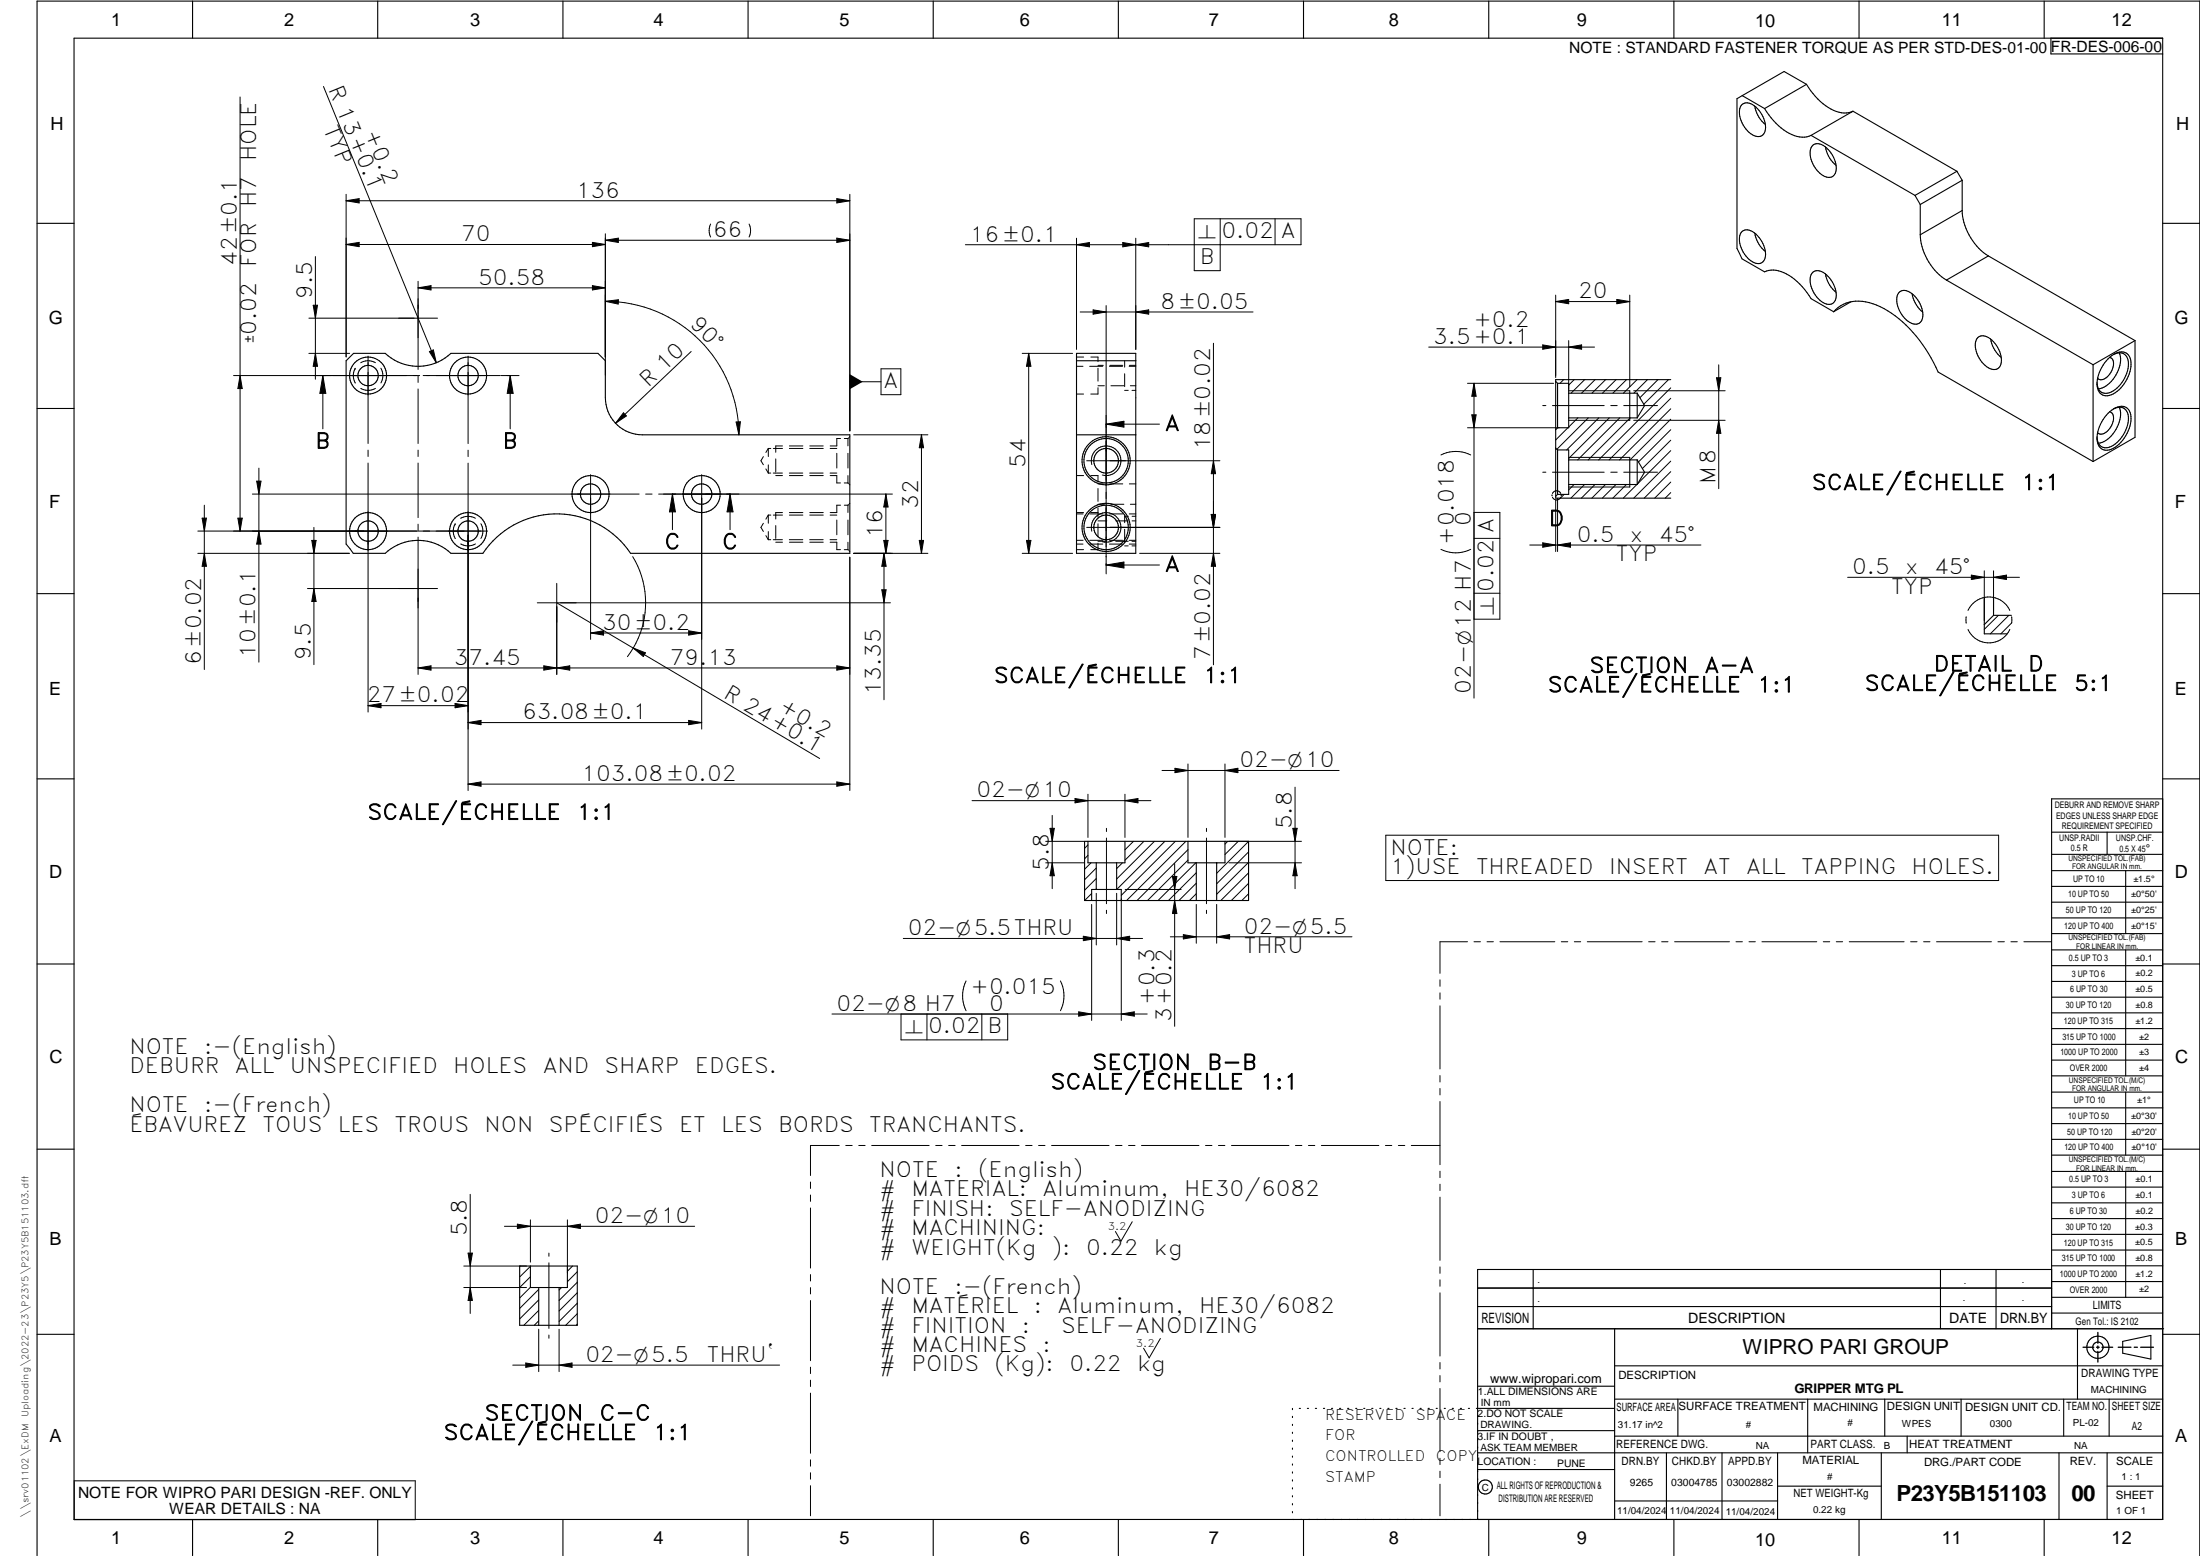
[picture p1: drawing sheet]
<svg xmlns="http://www.w3.org/2000/svg" width="594mm" height="420mm" viewBox="0 0 594 420" stroke-linecap="round" stroke-linejoin="round" font-family="sans-serif">
<g fill="none" stroke="#000" stroke-width=".3">
<path d="M20 10.3h564v400h-564zM52 .3v10M102 .3v10M152 .3v10M202 .3v10M252 .3v10M302 .3v10M352 .3v10M402 .3v10M452 .3v10M502 .3v10M552 .3v10"/>
<path d="M553.8 10.3v4.3h30.2M470.4 28.2a2.74 2.74 0 0 1 3.7 .7 7 7 0 0 1 2.4 6.9 2.28 2.28 0 0 1-3.7 .3 7.1 7.1 0 0 1-2.8-7.2zM470.5 25.8l-1.5 .8v40.5l1.4 2.8 6.1 3.5a6.9 6.9 0 0 1 6.6 1 19 19 0 0 1 5.9 6.2l6.1 3.6M470.5 25.8l6 3.5M473.9 28.7a8.1 8.1 0 0 0 2.8 4.9M476.5 29.3a15.2 15.2 0 0 0 9.5 7.7h1.9l1.1-.4M487.8 22.8a15.2 15.2 0 0 0 9.5 7.7h1.3l1.8-.5M487.8 22.8l-11.3 6.5M487.8 22.8l-6-3.5-11.3 6.5M489 36.6l28.1 16.2M489.5 39.2a3.1 3.1 0 0 1 4.2 1.2 6.7 6.7 0 0 1 1.9 6.4 2.28 2.28 0 0 1-3.7 .3 7.1 7.1 0 0 1-2.9-7.2zM492.9 39.7a8 8 0 0 0 2.9 4.9"/>
<path d="M500.4 30l-11.4 6.6M500.4 30l28 16.2M517.1 52.8l1.4 2.4M518.5 55.2v8.2M528.4 46.2l-11.3 6.6M528.4 46.2l1.5 2.5M529.9 56.9a15.6 15.6 0 0 0 7 12.2M529.9 56.9l-11.4 6.5M529.9 48.7v8.2M529.9 48.7l-11.4 6.5M10 60.3h10M470.4 62.5a2.74 2.74 0 0 1 3.7 .7 7 7 0 0 1 2.4 6.9 2.25 2.25 0 0 1-3.7 .3 7.1 7.1 0 0 1-2.8-7.2z"/>
<path d="M473.9 62.9a8.1 8.1 0 0 0 2.8 5M489.5 73.5a3.1 3.1 0 0 1 4.2 1.2 6.7 6.7 0 0 1 1.9 6.4 2.28 2.28 0 0 1-3.7 .3 7.1 7.1 0 0 1-2.9-7.2zM492.9 74a8 8 0 0 0 2.9 4.9M512.9 78.9a2.74 2.74 0 0 1 3.7 .7 7 7 0 0 1 2.4 6.8 2.25 2.25 0 0 1-3.7 .4 7.1 7.1 0 0 1-2.9-7.3zM516.3 79.3a8.1 8.1 0 0 0 2.9 5M518.5 63.4a15.6 15.6 0 0 0 7.1 12.2M525.6 75.6l39.6 22.9M536.9 69.1l39.6 22.9M536.9 69.1l-11.3 6.5M584 60.3h10M93.5 97.4l2-2h8.5a13 13 0 0 0 17.8 0h39.7l2 2v10a10 10 0 0 0 10 10h56v32h-59.2a24 24 0 0 0-39.9 0h-8.6a13 13 0 0 0-17.8 0h-8.6l-1.9-2.5zM290.7 97.4h16"/>
<path d="M290.7 95.4h16v54h-16zM495.1 84.2a9.3 9.3 0 0 1 10.6-2.2 31.1 31.1 0 0 1 15.8 14.6l1.9 3.9 41.8 24.1M499.8 81.5l-4.7 2.7M534.1 91.1a3.1 3.1 0 0 1 4.2 1.1 6.4 6.4 0 0 1 1.7 6.8 2.6 2.6 0 0 1-4-.4 6.9 6.9 0 0 1-2.3-6.8zM537.5 91.6a8.3 8.3 0 0 0 2.9 4.9M565.2 98.5v26.1M569.2 96.9a4.3 4.3 0 0 1 4.9-1.6 4.3 4.3 0 0 1 1.1 5 8.9 8.9 0 0 1-6.1 6.6 2.69 2.69 0 0 1-2.8-3.1 10.2 10.2 0 0 1 2.9-6.9zM569.7 96.5a2.06 2.06 0 0 1 .8 3.1 3.7 3.7 0 0 1-3.6 2.9l-.5-.4M570.7 95.7a2.56 2.56 0 0 1 2.9-.1 2.56 2.56 0 0 1 1.2 2.7 8.8 8.8 0 0 1-5.6 7.9 2.43 2.43 0 0 1-2.9-2.8M572.3 95.3a7.7 7.7 0 0 1-2.2 7.7l-2 1.6-1.5 .4M576.5 92v26.1l-11.3 6.5M576.5 92l-11.3 6.5"/>
<path d="M10 110.3h10M290.7 117.4h16M420.1 103l.5 .5M420.6 103.5v12M420.6 103.5h3v12h-3M420.6 115.5l-.5 .5M423.6 106.2h18.5M423.6 112.8h18.5M440.1 105.5v8M442.1 106.2v6.6M442.1 106.2l2 3.3-2 3.3M451.2 102.5h-31.1v32h31.1"/>
<path d="M569.2 111.6a4.4 4.4 0 0 1 4.9-1.6 4.3 4.3 0 0 1 1.1 5 8.9 8.9 0 0 1-6.1 6.6 2.69 2.69 0 0 1-2.8-3.1 10.2 10.2 0 0 1 2.9-6.9zM569.7 111.2a1.87 1.87 0 0 1 .9 2.6 3.8 3.8 0 0 1-3.7 3.4l-.5-.4M570.7 110.4a2.55 2.55 0 0 1 2.9-.1 2.55 2.55 0 0 1 1.2 2.7 8.8 8.8 0 0 1-5.6 7.9 2.46 2.46 0 0 1-2.9-2.8M572.3 110a7.7 7.7 0 0 1-2.2 7.7l-2 1.6-1.5 .4M584 110.3h10M420.1 121l.5 .5M420.6 133.5l-.5 .5M420.6 121.5v12M420.6 121.5h3v12h-3M423.6 124.2h18.5M423.6 130.8h18.5M440.1 123.5v8"/>
<path d="M442.1 124.2v6.6M442.1 124.2l2 3.3-2 3.3M10 160.3h10M535.8 161.3v9.9h6.2M538.3 166.2l-2.5 2.5M538.3 161.3v4.9M538.3 166.2h4.9M584 160.3h10M10 210.3h10M584 215.7h-30v143.1M584 210.3h10M292.9 227.2h44.3v16h-44.3z"/>
<path d="M296 233v7.2M301.5 233v7.2M303.8 227.2v5.8h-10v-5.8M323 233v10.2M328.5 233v10.2M330.8 227.2v5.8h-10v-5.8M554 230.7h30M554 224.7h30M554 235.1h30M554 239.4h30M569 224.7v6M574 235.1v17"/>
<path d="M302.8 243.2v-3h-8v3M554 243.6h30M554 247.9h30M554 252.1h30M554 256.5h30M574 256.5v34M10 260.3h10M554 260.8h30M554 265h30M554 269.3h30M554 273.5h30M554 277.7h30"/>
<path d="M584 260.3h10M554 282h30M554 286.3h30M554 290.5h30M554 294.9h30M554 299.1h30M574 294.9v17M10 310.3h10M554 303.4h30M554 307.7h30M554 311.9h30M554 316.3h30"/>
<path d="M574 316.3v34M584 310.3h10M554 320.5h30M554 324.8h30M554 329.1h30M554 333.3h30M554 337.5h30M140.3 341.9h15.6v16h-15.6zM145.5 347.7v10.2M151 347.7v10.2M153.2 341.9v5.8h-10v-5.8M399 358.8h185.3"/>
<path d="M399 352.8h155M399 347.8h155M414 342.8v16M436 358.8v51.5M524 342.8v16M539 342.8v16M554 342.8h-155v67.5M554 341.8h30M554 346.1h30M554 350.3h30M554 354.6h30M561 358.8v19"/>
<path d="M10 360.3h10M399 374.3h37M436 368.8h148M436 377.8h148M453.1 377.8v10M488.1 377.8v14.5M508.9 377.8v10M529.6 377.8v10M557.3 377.8v10M569.5 377.8v10M573.2 362.2l7.6-1.6v6.4l-7.6-1.6zM584 360.3h10"/>
<path d="M349 380.3v.3M349 382.4v.4M349 384.6v.3M349 386.7v.4M349 388.9v.3M349 391v.4M349 393.2v.3M349 395.3v.3M349 397.4v.4M349 399.6v.3M350.9 380.3h.3M353 380.3h.3"/>
<path d="M355.2 380.3h.3M357.4 380.3h.3M359.6 380.3h.3M361.7 380.3h.3M363.9 380.3h.3M366.1 380.3h.3M368.3 380.3h.3M370.4 380.3h.3M372.6 380.3h.3M374.8 380.3h.3M376.9 380.3h.4M379.1 380.3h.3"/>
<path d="M381.3 380.3h.3M383.4 380.3h.4M385.6 380.3h.4M387.8 380.3h.3M390 380.3h.3M392.1 380.3h.4M394.3 380.3h.4M396.5 380.3h.3M399 396.8h37M399 392.3h185M399 386.3h37M436 387.8h148"/>
<path d="M436 380.3h-37.3M450 392.3v18M465 392.3v18M480 392.3v18M508 392.3v18M515 387.8v4.5M556 392.3v18M569 392.3v18M52 410.3v9.8M102 410.3v9.8M152 410.3v9.8M202 410.3v9.8"/>
<path d="M252 410.3v9.8M302 410.3v9.8M349 401.7v.4M349 403.9v.3M349 406v.4M349 408.2v.3M352 410.3v9.8M402 410.3v9.8M436 405.3h44M452 410.3v9.8M480 401.3h28M502 410.3v9.8"/>
<path d="M552 410.3v9.8M569 401.3h15M10 420.1v-419.8h584v419.8"/>
<circle cx="99.4" cy="101.4" r="5"/>
<circle cx="99.4" cy="101.4" r="2.75"/>
<circle cx="126.4" cy="101.4" r="5"/>
<circle cx="126.4" cy="101.4" r="2.75"/>
<circle cx="159.5" cy="133.4" r="5"/>
<circle cx="159.5" cy="133.4" r="2.74"/>
<circle cx="189.5" cy="133.4" r="5"/>
<circle cx="189.5" cy="133.4" r="2.75"/>
<circle cx="298.7" cy="124.4" r="6.5"/>
<circle cx="298.7" cy="124.4" r="6"/>
<circle cx="298.7" cy="124.4" r="3.3"/>
<circle cx="99.4" cy="143.4" r="5"/>
<circle cx="99.4" cy="143.4" r="2.75"/>
<circle cx="126.4" cy="143.4" r="5"/>
<circle cx="126.4" cy="143.4" r="2.75"/>
<circle cx="298.7" cy="142.4" r="6.5"/>
<circle cx="298.7" cy="142.4" r="3.3"/>
<circle cx="298.7" cy="142.4" r="6"/>
<circle cx="566.5" cy="363.8" r="1.4"/>
<circle cx="566.5" cy="363.8" r="3"/>
<circle cx="401.1" cy="401.5" r="1.91"/>
</g>
<g fill="none" stroke="#000" stroke-width=".27">
<path d="M64.8 26.2v117.2M87.3 23.3l30.5 74.6M93.5 54.2l3.5-.6v1.2zM93.5 52.5v43.9M93.5 54.2h136M226 53.6l3.5 .6-3.5 .6zM229.5 52.5v63.9M329.5 59.1v14h-7v-14h28.8v7h-90.6M344.3 59.1v7M85.2 69.3v33.1M93.5 66h70M93.5 66l3.5-.6v1.2z"/>
<path d="M112.9 77.7h50.6M112.9 76v23.8M112.9 77.7l3.5-.6v1.2zM160 65.4l3.5 .6-3.5 .6zM160 77.1l3.5 .6-3.5 .6zM163.5 63.1v38.3M163.5 64.9h66M163.5 64.9l3.5-.6v1.2zM191.9 60.5l-.4 1.8 .4 1.7M202.3 60.5l.4 1.8-.4 1.7M226 64.3l3.5 .6-3.5 .6zM290.7 64.3v30.1"/>
<path d="M290.7 66.1l3.5-.6v1.2zM303.2 65.5l3.5 .6-3.5 .6zM306.7 64.3v30.1M306.7 66.1l3.5-.6v1.2zM420.1 79.7v22.3M440.1 79.7v24.8M83.4 95.4h11M83.4 85.9h34.7M84.6 82.4h1.1l-.5 3.5zM85.2 95.4l.5 3.5h-1.1zM95.9 99.5a4 4 0 0 0 0 3.9M95.9 99.5h.1"/>
<path d="M99.4 96.2v23.6M101.4 97.9a3.9 3.9 0 0 0-4 .1M102.8 99.4a3.9 3.9 0 0 1 .1 4M115.9 94.9l1.1-.4 .8 3.4zM126.4 96.2v23.6M163.5 81.4l3.5-.5-.1 1.2zM163.5 81.4a36.1 36.1 0 0 1 36 36M186.6 94.9l-20.4 19.4M237.9 99.6h5.4v7h-5.4zM276 95.4h13.6M277.8 95.4v54M277.8 95.4l.6 3.5h-1.2z"/>
<path d="M290.7 96.4h1.9M290.7 98.9h1.8M291.7 84.2h46.7M294.3 98.9h3.5M294.6 96.4h1.9v1.3M295.2 83.7l3.5 .5-3.5 .6zM296.5 99.4v3.5M296.5 98.7h1.4M298.7 82.5v72.5M299.6 98.9h3.5M299.7 98.7h3.5M303.7 97.4v1.7"/>
<path d="M304.9 98.9h1.8M305 98.7h1.7M306.7 84.2l3.5-.5v1.1zM327.7 92.7v86.8M385.8 93.7h44.8M416.6 93.1l3.5 .6-3.5 .6zM420.1 81.4h20M420.1 81.4l3.5-.5v1.1zM423.6 92v13.1M423.6 93.7l3.5-.6v1.2zM436.6 80.9l3.5 .5-3.5 .6zM464.1 98.5v33.5"/>
<path d="M63.1 101.4h50.2M64.8 101.4l.6 3.5h-1.2zM87.2 101.4l.8 4.8h-1.6zM87.2 101.4v14.4M97.4 104.9a3.9 3.9 0 0 0 4 0M112.9 101.5v1.8M112.9 105v14.8M114.3 101.4h20.8M135.4 101.4h4.8M137.8 101.4l.8 4.8h-1.6zM137.8 101.4v14.4M168.4 111.5l.8 .8-3 2z"/>
<path d="M198.8 113.9h1.1l-.4 3.5zM227 118.4h-1v2M228 118.4h1M229 118.4v2M229.1 118.2l-.1 .2M229.5 117.9l-.2 .2M229.5 103.1h8.4M230.5 117.4h20.1M248.8 117.4l.6 3.5h-1.2zM248.8 117.4v32M290.7 106.4h1.9M296.5 104.7v1.7h-2"/>
<path d="M296.5 104.2h1.7M298.7 114.5h14.4M298.7 114.5l4.8-.8v1.6zM300 104.2h3.5M303.7 100.9v3.5M303.7 105.4h1M305.2 104.2h1.5M305.7 105.4h1M396.3 103.5h23.2M396.3 115.5h24.7M397.4 112h1.2l-.6 3.5zM398 103.5l.6 3.5h-1.2z"/>
<path d="M398 103.5v85M416.6 109.5h.8M419.2 109.5h14M422.2 102.5l-.9 1M423.4 115.5l-3.3 3.3M423.6 105.5h16.5M423.6 113.5h16.5M425.1 102.5l-1.5 1.5M426.1 112.8l-2.5 2.5M427.9 102.5l-3.7 3.7M428.9 112.8l-8.5 8.5M430.7 102.5l-3.6 3.7"/>
<path d="M431.7 112.8l-8.6 8.7M433.6 102.5l-3.7 3.7M434.6 112.8l-11 11M435 109.5h1.7M436.4 102.5l-3.7 3.7M437.4 112.8l-11.4 11.4M438.5 109.5h9.1M439.2 102.5l-3.7 3.7M440.2 112.8l-11.3 11.4M441.1 105.5h24.8M441.1 113.5h24.8M442.1 102.5l-3.7 3.7"/>
<path d="M444.9 102.5l-3.7 3.7M447.7 102.5l-4.9 4.9M450.5 102.5l-6.6 6.7M451.2 107.5l-16.7 16.7M451.2 110.4l-13.9 13.8M451.2 113.2l-11 11M451.2 116l-8.8 8.8M451.2 118.9l-7.7 7.6M451.2 104.7l-19.5 19.5M463.5 102h1.2l-.6 3.5zM464.1 113.5l.6 3.5h-1.2zM54.6 139.9h1.1l-.5 3.5z"/>
<path d="M55.2 136.4v44.4M64.2 139.9h1.2l-.6 3.5zM69.3 129.9h1.2l-.6 3.5zM69.9 126.4v52.4M99.4 121.5v1.8M99.4 125v67.3M112.9 121.5v1.8M112.9 125v14.8M126.4 121.6v1.7M126.4 125.1v88.4M128.4 140a4 4 0 0 0-4 0M159.5 128.2v44.5"/>
<path d="M172.6 133.4h-104.5M174.3 133.4h1.8M177.9 133.4h63.1M181.6 133.4l.8 4.8h-1.6zM181.6 133.4v9.6M189.5 128.2v68.7M197.1 133.4v9.6M197.1 133.4l.8 4.8h-1.6zM206.1 123.3l-.6 1.1 .6 1.1M206.8 126.6l.7 1.1M207.5 139.1h.6M207.5 121.1h.6"/>
<path d="M207.5 139.1l-.7 1.1M207.5 127.7h.6M207.5 121.1l-.7 1.1M207.5 121.1v2.2M207.5 125.5v2.2M207.5 139.1v2.2M208.8 127.7h2.5M208.8 139.1h2.5M208.8 121.1h2.5M209.5 128.4h1.8M209.5 123.9v3.5M211.3 138.4h-1.8v1.7"/>
<path d="M211.3 120.4h-1.8v1.7M213.1 127.7h3.7M213.2 139.1h3.6M213.2 121.1h3.6M213.2 138.4h3.6M213.2 128.4h3.6M213.2 120.4h3.6M218.6 127.7h3.7M218.7 139.1h3.6M218.7 121.1h3.6M218.7 138.4h3.6M218.7 128.4h3.6"/>
<path d="M218.7 120.4h3.6M224.1 127.7h1.9M224.2 139.1h1.8M224.2 121.1h1.8M224.2 128.4h1.8v2h1M224.2 120.4h1.8M226 122.4v4M227 136.4h-1v2h-1.8M228 130.4h1M228 136.4h1M229 130.4l.1 .2M229 122.4v4"/>
<path d="M229 128.4v2M229 136.4v2M229.1 136.2l-.1 .2M229.3 130.7l.2 .2M229.5 135.9l-.2 .2M239.2 133.4l.6 3.5h-1.2zM239.2 133.4v16M290.7 138.8h1.8M290.7 138.4h1.9M290.7 128.4h1.9M293.4 124.4h36M294.3 138.8h3.5"/>
<path d="M294.5 138.4h2M294.6 128.4h1.9v1.7M294.8 125.5a4 4 0 0 1 3.5-5.1 4 4 0 0 1 4.4 4.3 4 4 0 0 1-5 3.6M296.5 131.9v3.5M296.5 137.2v2.5M296.5 136.2h1.7M296.5 130.7h1.4M299.6 138.8h3.5M299.7 130.7h3.5M300 136.2h3.5M304.7 139.4h-1v1.7M304.9 138.8h1.8"/>
<path d="M305 130.7h1.7M305.2 136.2h1.5M305.7 139.4h1M327.1 138.9h1.1l-.5 3.5zM327.7 124.4l.5 3.5h-1.1zM389.1 122.9a9 9 0 0 1 8 0M398 138.4h7v28.8h-7M416.6 127.5h.8M419.1 133.6v.3M419.2 127.5h14M420.1 135.1v13.8M420.6 134.6v14.3"/>
<path d="M421.4 133.2a1.23 1.23 0 0 0-1.1-.7 1.23 1.23 0 0 0-1.1 .7M421.5 134.3a1.23 1.23 0 0 1-1.2 .7 1.23 1.23 0 0 1-1.1-.7M421.5 133.6l.1 .3M422.4 133.5l-1 1M423.6 123.5h16.5M423.6 131.5h16.5M425 130.8l-1.4 1.5M427.9 130.8l-3.7 3.7M430.7 130.8l-3.7 3.7M433.5 130.8l-3.7 3.7M435 127.5h1.7M436.4 130.8l-3.7 3.7"/>
<path d="M438.5 127.5h9.1M439.2 130.8l-3.7 3.7M442 130.8l-3.7 3.7M451.2 121.7l-9 8.9M451.2 124.5l-10 10M451.2 127.4l-7.2 7.1M451.2 130.2l-4.4 4.3M451.2 133l-1.5 1.5M53.4 149.4h40.9M55.2 149.4l.5 3.5h-1.1zM69.9 143.4l.6 3.5h-1.2zM84.2 145.9h1.2l-.6 3.5z"/>
<path d="M84.8 158.9l.6 3.5h-1.2zM84.8 142.4v37.1M112.9 141.5v1.8M112.9 145v37.1M118.1 158.9h-35.1M122.9 141.5a4 4 0 0 0 0 3.9M122.9 141.5h.1M124.4 146.9a4 4 0 0 0 4 0M129.9 141.4a3.9 3.9 0 0 1 0 4M131.6 143.4h-78.2M150.3 157.5v24.6M170.9 150.3a24 24 0 0 1-1.5 27"/>
<path d="M206.1 141.3l-.6 1.1 .6 1.1M206.8 144.6l.7 1.1M207.5 145.7h.6M207.5 143.5v2.2M208.8 145.7h2.5M209.5 146.4h1.8M209.5 141.9v3.5M213.1 145.7h3.7M213.2 146.4h3.6M218.6 145.7h3.7M218.7 146.4h3.6M224.1 145.7h1.9"/>
<path d="M224.2 146.4h1.8v2h1M226 140.4v4M228 148.4h1M229 148.4l.1 .2M229 140.4v4M229 146.4v2M229.3 148.7l.2 .2M229.5 150.5v63M238.1 159.3h1.2l-.6 3.5zM238.6 145.9h1.2l-.6 3.5zM238.7 149.4l.6 3.5h-1.2zM238.7 149.4v39.6"/>
<path d="M248.2 145.9h1.2l-.6 3.5zM250.6 149.4h-20.1M276 149.4h13.6M277.2 145.9h1.2l-.6 3.5zM290.7 146.9h1.8M290.7 148.4h1.9M290.7 145.9h1.8M293.4 142.4h36M294.3 146.9h3.5M294.3 145.9h3.5M294.8 143.4a4 4 0 0 1 3.5-5 4 4 0 0 1 4.4 4.4 4 4 0 0 1-5 3.5M296.5 146.7v1.7h-2"/>
<path d="M296.5 141.4v3.5M296.5 146.2h2.4M296.5 140.7h2.4M298.7 152.6l4.8-.8v1.6zM298.7 152.6h14.4M299.6 146.9h3.5M299.6 145.9h3.5M303.7 142.9v3.5M303.7 147.4h1M304.7 146.2h-3.4M304.7 140.7h-3.4M304.9 146.9h1.8"/>
<path d="M304.9 145.9h1.8M305.7 146.2h1M305.7 147.4h1M305.7 140.7h1M307.7 149.4h21.7M327.7 149.4l.5 3.5h-1.1zM389.1 148.3a9 9 0 0 0 8 0M398 145.4h7M413.1 147.2h46.2M416.6 146.6l3.5 .6-3.5 .6zM420.6 147.2l3.5-.6v1.2zM498.9 155.9h46.4"/>
<path d="M532.3 155.3l3.5 .6-3.5 .6zM535.8 154.1v13.5M538.3 154.1v11M538.3 155.9l3.5-.6v1.2zM145.1 162.8h95.3M146.8 179.8l3.5 .6-3.5 .6zM150.3 162.8l71 42M159.5 170.9l3.5-.6v1.2zM159.5 170.9h30M171 175l3.3 1.3-.6 1zM186 170.3l3.5 .6-3.5 .6zM226 179.8l3.5 .6-3.5 .6z"/>
<path d="M398 160.2h7M530.9 166.5v1.8M539.6 166.2l-3.8 3.7M542.5 166.2l-5 5M542.7 164.8a6.2 6.2 0 0 0-5.6-3.6 6.2 6.2 0 0 0-5.7 3.6M542.7 169.9a6.2 6.2 0 0 1-5.6 3.7 6.2 6.2 0 0 1-5.7-3.6M543.2 166.5v1.7l-2.9 3M99.4 190.5l3.5-.6v1.2zM99.4 190.5h27M112.9 180.4l3.5-.6v1.2zM112.9 180.4h116.6M122.9 189.9l3.5 .6-3.5 .6z"/>
<path d="M126.4 195.1l3.5-.6v1.2zM126.4 195.1h63.1M150.3 180.4l3.6-.6v1.2zM186 194.5l3.5 .6-3.5 .6zM126.4 211.7l3.5-.6v1.2zM126.4 211.7h103.1M226 211.1l3.5 .6-3.5 .6zM262.5 216.2h48.3M290.3 215.6l3.5 .6-3.5 .6zM293.8 214.5v11.6M303.8 216.2l3.5-.6v1.2zM303.8 214.5v11.6"/>
<path d="M313.8 208h47.8M317.3 207.5l3.5 .5-3.5 .6zM320.8 206.3v19.8M330.8 208l3.5-.5v1.1zM330.8 206.3v19.8M349.7 212.6v27.4M282.4 233h10.3M282.4 227.2h10.3M283.5 223.7h1.2l-.6 3.5zM284.1 220.2v19.8M284.1 233l.6 3.5h-1.2zM293.8 231l-.9 .9"/>
<path d="M293.8 228.2l-.9 .9M294.6 233l-1.7 1.7M296 234.4l-3.1 3.2M296 237.2l-3.1 3.2M298.8 223.7v.8M298.8 226.3v17.7M303.1 233l-1.6 1.5M306.1 227.2l-2.3 2.3M308.9 227.2l-5.1 5.1M311.7 227.2l-10.2 10.2M314.6 227.2l-13 13M316.6 236.7h1.2l-.6 3.5z"/>
<path d="M317.2 233.2v43.9M317.4 227.2l-14.6 14.6M320.2 227.2l-16 16M320.8 232.3l-10.9 10.9M320.8 229.4l-13.8 13.8M322.9 233l-10.2 10.2M323 238.5l-4.6 4.7M323 235.7l-7.5 7.5M325.8 223.7v.8M325.8 226.3v17.7M328.6 233h.1M331.5 227.2l-.7 .7"/>
<path d="M331.8 233h19.6M331.8 227.2h19.6M334.4 227.2l-3.6 3.5M337.2 232.9l-8.7 8.6M337.2 227.2l-8.7 8.6M337.2 230l-8.7 8.7M337.2 238.5l-4.7 4.7M337.2 235.7l-7.5 7.5M349.1 223.7h1.2l-.6 3.5zM349.7 233l.6 3.5h-1.2zM374.2 225.5h165.5v12.3h-165.5zM243.9 253.4h64.6"/>
<path d="M292.5 252.8l3.5 .6-3.5 .6zM294.8 241.3l-1.9 1.9M294.8 244.2v31.3M296 241.2v14M296 240l-.1 .2M298.8 245.8v.9M301.5 241.2v14M301.5 253.4l3.5-.6v1.2zM302.8 242.7v32.8M303.8 240.2h15.2M303.8 243.2h15.2M316 253h49.1"/>
<path d="M317.2 243.2l.6 3.5h-1.2zM319.5 252.4l3.5 .6-3.5 .5zM323 241.3l-1.8 1.9M323 244.2v10.5M325.8 245.8v.9M328.5 244.2v10.5M328.5 253l3.5-.6v1.1zM337.2 241.3l-1.9 1.9M396.3 254.3h-7.5v8.5M398 254.3h1.8M401.5 254.3h1.8M405 254.3h14.9"/>
<path d="M421.6 254.3h1.7M425.1 254.3h1.7M428.6 254.3h14.8M445.2 254.3h1.7M448.7 254.3h1.7M452.2 254.3h14.8M468.8 254.3h1.7M472.3 254.3h1.7M475.8 254.3h14.8M492.4 254.3h1.7M495.9 254.3h1.7M499.4 254.3h14.8"/>
<path d="M515.9 254.3h1.8M519.4 254.3h1.8M522.9 254.3h14.9M539.5 254.3h1.7M543 254.3h1.7M546.5 254.3h7.4M224.7 273.8h85.1M243.3 273.8v7h28.8v-7M250.3 273.8v7M260.9 264.9a9.1 9.1 0 0 0 0 8M265.1 273.8v7M286.4 264.9a9 9 0 0 1 0 8"/>
<path d="M291.3 273.2l3.5 .6-3.5 .6zM302.8 273.8l3.5-.6v1.2zM388.8 264.6v1.7M388.8 268.1v1.7M388.8 271.6v17M388.8 290.4v1.8M388.8 293.9v1.8M388.8 297.4v17.1M218.9 319.2v1.7M226.6 309.3h-7.7v8.1M228.4 309.3h1.7M231.9 309.3h1.7"/>
<path d="M235.4 309.3h15.5M252.7 309.3h1.7M256.2 309.3h1.7M259.7 309.3h15.5M277 309.3h1.7M280.5 309.3h1.7M284 309.3h15.5M301.2 309.3h1.8M304.8 309.3h1.7M308.2 309.3h15.6M325.5 309.3h1.8M329 309.3h1.8"/>
<path d="M332.5 309.3h15.6M349.8 309.3h1.8M353.3 309.3h1.7M356.8 309.3h15.5M374.1 309.3h1.7M377.6 309.3h1.7M381.1 309.3h7.7M388.8 316.3v1.7M388.8 319.8v1.7M126.4 338.4h1.2l-.6 3.5zM127 322.5v32.2M136.2 331.1h51.4"/>
<path d="M139.7 330.6l3.5 .5-3.5 .6zM143.2 329.4v11.4M148.2 338.4v.8M153.2 331.1l3.5-.5v1.1zM153.2 329.4v14.3M218.9 322.7v1.7M218.9 326.2v16.2M305.7 329.9l-3 5.3-1.5-2.7M388.8 323.3v17M125.2 347.7h17M125.2 341.9h17M127 347.7l.6 3.5h-1.2z"/>
<path d="M140.5 341.9l-.2 .1M143.2 344.8l-2.9 2.9M143.2 347.6l-2.9 2.9M143.2 341.9l-2.9 2.9M145.5 358.9v11.5M145.5 353.8l-4 4.1M145.5 351l-5.2 5.2M145.5 348.2l-5.2 5.1M145.5 356.7l-1.2 1.2M148.2 341v17.7M151 358.9v11.5M151.6 347.7l-.6 .6"/>
<path d="M154.6 341.9l-1.4 1.4M155.9 343.4l-2.7 2.7M155.9 346.2l-4.9 5M155.9 349.1l-4.9 4.9M155.9 351.9l-4.9 4.9M155.9 354.7l-3.1 3.2M155.9 357.6l-.3 .3M218.9 344.2v1.7M218.9 347.7v1.7M218.9 351.2v16.2M388.8 342.1v1.7M388.8 345.6v1.7"/>
<path d="M388.8 349.1v17.1M138.5 368.6h72M142 368l3.5 .6-3.5 .6zM148.2 360.5v.9M151 368.6l3.5-.6v1.2zM218.9 369.2v1.7M218.9 372.7v1.7M218.9 376.2v16.2M313.3 361.4l-3 5.3-1.5-2.7M388.8 367.9v1.8M388.8 371.4v1.7M388.8 374.9v17.1"/>
<path d="M20 399.9h92.1v10.5h-92.1zM218.9 394.2v1.7M218.9 397.7v1.7M388.8 393.8v1.7M388.8 397.3v1.7M218.9 401.2v8.1M388.8 400.8v8.5"/>
</g>
<path d="M566.5 359.8v2.9M562.5 363.8h2.9M566.1 363.8h.8M566.5 363.5v.7M566.5 364.9v2.9M567.6 363.8h2.9M572 363.8h3.4M576.3 363.8h.9M578.1 363.8h3.4" fill="none" stroke="#000" stroke-width=".36"/>
<g fill="#000">
<path d="M93.5 54.2l3.5-.6v1.2zM226 53.6l3.5 .6-3.5 .6zM93.5 66l3.5-.6v1.2zM112.9 77.7l3.5-.6v1.2zM160 65.4l3.5 .6-3.5 .6zM160 77.1l3.5 .6-3.5 .6zM163.5 64.9l3.5-.6v1.2zM226 64.3l3.5 .6-3.5 .6zM290.7 66.1l3.5-.6v1.2zM303.2 65.5l3.5 .6-3.5 .6zM306.7 66.1l3.5-.6v1.2zM84.6 82.4h1.1l-.5 3.5z"/>
<path d="M85.2 95.4l.5 3.5h-1.1zM115.9 94.9l1.1-.4 .8 3.4zM163.5 81.4l3.5-.5-.1 1.2zM277.8 95.4l.6 3.5h-1.2zM295.2 83.7l3.5 .5-3.5 .6zM306.7 84.2l3.5-.5v1.1zM416.6 93.1l3.5 .6-3.5 .6zM420.1 81.4l3.5-.5v1.1zM423.6 93.7l3.5-.6v1.2zM436.6 80.9l3.5 .5-3.5 .6zM64.8 101.4l.6 3.5h-1.2zM87.2 101.4l.8 4.8h-1.6z"/>
<path d="M137.8 101.4l.8 4.8h-1.6zM168.4 111.5l.8 .8-3 2zM198.8 113.9h1.1l-.4 3.5zM229.5 101l3.5 2.1-3.5 2zM298.7 114.5l4.8-.8v1.6zM398 103.5l.6 3.5h-1.2zM397.4 112h1.2l-.6 3.5zM463.5 102h1.2l-.6 3.5zM464.1 113.5l.6 3.5h-1.2zM54.6 139.9h1.1l-.5 3.5zM64.2 139.9h1.2l-.6 3.5zM69.3 129.9h1.2l-.6 3.5z"/>
<path d="M181.6 133.4l.8 4.8h-1.6zM197.1 133.4l.8 4.8h-1.6zM239.2 133.4l.6 3.5h-1.2zM248.8 117.4l.6 3.5h-1.2zM327.1 138.9h1.1l-.5 3.5zM327.7 124.4l.5 3.5h-1.1zM55.2 149.4l.5 3.5h-1.1zM69.9 143.4l.6 3.5h-1.2zM84.2 145.9h1.2l-.6 3.5zM238.7 149.4l.6 3.5h-1.2zM238.1 159.3h1.2l-.6 3.5zM238.6 145.9h1.2l-.6 3.5z"/>
<path d="M248.2 145.9h1.2l-.6 3.5zM277.2 145.9h1.2l-.6 3.5zM298.7 152.6l4.8-.8v1.6zM327.7 149.4l.5 3.5h-1.1zM416.6 146.6l3.5 .6-3.5 .6zM420.6 147.2l3.5-.6v1.2zM532.3 155.3l3.5 .6-3.5 .6zM538.3 155.9l3.5-.6v1.2zM84.8 158.9l.6 3.5h-1.2zM159.5 170.9l3.5-.6v1.2zM171 175l3.3 1.3-.6 1zM186 170.3l3.5 .6-3.5 .6z"/>
<path d="M99.4 190.5l3.5-.6v1.2zM112.9 180.4l3.5-.6v1.2zM122.9 189.9l3.5 .6-3.5 .6zM126.4 195.1l3.5-.6v1.2zM146.8 179.8l3.5 .6-3.5 .6zM150.3 180.4l3.6-.6v1.2zM186 194.5l3.5 .6-3.5 .6zM226 179.8l3.5 .6-3.5 .6zM126.4 211.7l3.5-.6v1.2zM226 211.1l3.5 .6-3.5 .6zM290.3 215.6l3.5 .6-3.5 .6zM303.8 216.2l3.5-.6v1.2z"/>
<path d="M317.3 207.5l3.5 .5-3.5 .6zM330.8 208l3.5-.5v1.1zM284.1 233l.6 3.5h-1.2zM283.5 223.7h1.2l-.6 3.5zM316.6 236.7h1.2l-.6 3.5zM349.1 223.7h1.2l-.6 3.5zM349.7 233l.6 3.5h-1.2zM292.5 252.8l3.5 .6-3.5 .6zM301.5 253.4l3.5-.6v1.2zM317.2 243.2l.6 3.5h-1.2zM319.5 252.4l3.5 .6-3.5 .5zM328.5 253l3.5-.6v1.1z"/>
<path d="M291.3 273.2l3.5 .6-3.5 .6zM302.8 273.8l3.5-.6v1.2zM126.4 338.4h1.2l-.6 3.5zM139.7 330.6l3.5 .5-3.5 .6zM153.2 331.1l3.5-.5v1.1zM127 347.7l.6 3.5h-1.2zM142 368l3.5 .6-3.5 .6zM151 368.6l3.5-.6v1.2z"/>
</g>
<g font-size="6">
<text x="512.1" y="405.2">P23Y5B151103</text>
<text x="559.4" y="405.2">00</text>
</g>
<g font-size="5.7">
<text x="88.6" y="24.2" transform="rotate(68 88.6 24.2)">R 13+0.1</text>
<text x="87.3" y="34.8" transform="rotate(68 87.3 34.8)">TYP</text>
<text x="98.4" y="36" transform="rotate(68 98.4 36)">+0.2</text>
<text x="69.2" y="43.5" transform="rotate(-90 69.2 43.5)">HOLE</text>
<text x="155.5" y="53.3">136</text>
<text x="69.2" y="56" transform="rotate(-90 69.2 56)">H7</text>
<text x="124.5" y="65.2">70</text>
<text x="192.5" y="64">66</text>
<text x="261.9" y="65.2">16±0.1</text>
<text x="329.9" y="64.3">0.02 A</text>
<text x="64" y="71.9" transform="rotate(-90 64 71.9)">42±0.1</text>
<text x="324" y="71.3">B</text>
<text x="69.2" y="72.1" transform="rotate(-90 69.2 72.1)">FOR</text>
<text x="129.2" y="76.9">50.58</text>
<text x="84.3" y="80.7" transform="rotate(-90 84.3 80.7)">9.5</text>
<text x="313.4" y="83.4">8±0.05</text>
<text x="426.1" y="80.6">20</text>
<text x="186" y="87.7" transform="rotate(45 186 87.7)">90°</text>
<text x="397.9" y="88.3">+0.2</text>
<text x="387" y="92.8">3.5+0.1</text>
<text x="175" y="104.7" transform="rotate(-43 175 104.7)">R 10</text>
<text x="238.6" y="104.8">A</text>
<text x="314.6" y="116.3">A</text>
<text x="85.1" y="121.1">B</text>
<text x="135.7" y="121.1">B</text>
<text x="326.8" y="121.6" transform="rotate(-90 326.8 121.6)">18±0.02</text>
<text x="276.9" y="126.4" transform="rotate(-90 276.9 126.4)">54</text>
<text x="463.2" y="130.7" transform="rotate(-90 463.2 130.7)">M8</text>
<text x="247.9" y="137.4" transform="rotate(-90 247.9 137.4)">32</text>
<text x="489.3" y="132.3">SCALE/ÉCHELLE</text>
<text x="545.8" y="132.3">1:1</text>
<text x="397.1" y="142.1" transform="rotate(-90 397.1 142.1)">0</text>
<text x="418.2" y="142">D</text>
<text x="179.4" y="148.3">C</text>
<text x="195" y="148.3">C</text>
<text x="238.4" y="145.4" transform="rotate(-90 238.4 145.4)">16</text>
<text x="392.6" y="147.1" transform="rotate(-90 392.6 147.1)">+0.018</text>
<text x="425.8" y="146.3">0.5</text>
<text x="440.1" y="146.3">x</text>
<text x="447.9" y="146.3">45°</text>
<text x="314.6" y="154.3">A</text>
<text x="436.4" y="151.6">TYP</text>
<text x="500.2" y="155">0.5</text>
<text x="514.5" y="155">x</text>
<text x="522.3" y="155">45°</text>
<text x="403.3" y="159.8" transform="rotate(-90 403.3 159.8)">0.02 A</text>
<text x="510.7" y="160.3">TYP</text>
<text x="162.6" y="170">30±0.2</text>
<text x="54.3" y="179.6" transform="rotate(-90 54.3 179.6)">6±0.02</text>
<text x="69" y="177.6" transform="rotate(-90 69 177.6)">10±0.1</text>
<text x="83.9" y="178.3" transform="rotate(-90 83.9 178.3)">9.5</text>
<text x="122.6" y="179.5">37.45</text>
<text x="180.9" y="179.5">79.13</text>
<text x="326.8" y="178.3" transform="rotate(-90 326.8 178.3)">7±0.02</text>
<text x="268.4" y="184.4">SCALE/ÉCHELLE</text>
<text x="324.9" y="184.4">1:1</text>
<text x="429.2" y="181.7">SECTION</text>
<text x="460.3" y="181.7">A-A</text>
<text x="522.2" y="181.3">DETAIL</text>
<text x="547.7" y="181.3">D</text>
<text x="99.1" y="189.7">27±0.02</text>
<text x="195.1" y="188.3" transform="rotate(31 195.1 188.3)">R 24+0.1</text>
<text x="210" y="191.8" transform="rotate(31 210 191.8)">+0.2</text>
<text x="237.8" y="187.7" transform="rotate(-90 237.8 187.7)">13.35</text>
<text x="397.1" y="187.3" transform="rotate(-90 397.1 187.3)">02-O12 H7</text>
<text x="418" y="186.9">SCALE/ÉCHELLE</text>
<text x="474.5" y="186.9">1:1</text>
<text x="503.5" y="186.5">SCALE/ÉCHELLE</text>
<text x="560.1" y="186.5">5:1</text>
<text x="141" y="194.2">63.08±0.1</text>
<text x="334.7" y="207.2">02-O10</text>
<text x="157" y="210.8">103.08±0.02</text>
<text x="263.7" y="215.3">02-O10</text>
<text x="99.2" y="221.3">SCALE/ÉCHELLE</text>
<text x="155.8" y="221.3">1:1</text>
<text x="348.8" y="223.9" transform="rotate(-90 348.8 223.9)">5.8</text>
<text x="375.4" y="230.8">NOTE:</text>
<text x="283.2" y="235.2" transform="rotate(-90 283.2 235.2)">5.8</text>
<text x="375.4" y="236">1)USE</text>
<text x="398.6" y="236">THREADED</text>
<text x="434.5" y="236">INSERT</text>
<text x="460" y="236">AT</text>
<text x="471.5" y="236">ALL</text>
<text x="486.4" y="236">TAPPING</text>
<text x="516.2" y="236">HOLES.</text>
<text x="245.1" y="252.5">02-O5.5THRU</text>
<text x="335.9" y="252.1">02-O5.5</text>
<text x="335.9" y="257.3">THRU</text>
<text x="262.1" y="268.4">+0.015</text>
<text x="225.9" y="272.9">02-O8 H7</text>
<text x="267.1" y="272.9">0</text>
<text x="311.8" y="271.3" transform="rotate(-90 311.8 271.3)">+0.3</text>
<text x="316.3" y="275.9" transform="rotate(-90 316.3 275.9)">3+0.2</text>
<text x="250.6" y="279.1">0.02 B</text>
<text x="34.9" y="284.6">NOTE</text>
<text x="55.1" y="284.6">:-(English)</text>
<text x="34.9" y="289.8">DEBURR</text>
<text x="63.4" y="289.8">ALL</text>
<text x="78.3" y="289.8">UNSPECIFIED</text>
<text x="122.4" y="289.8">HOLES</text>
<text x="146.6" y="289.8">AND</text>
<text x="163.3" y="289.8">SHARP</text>
<text x="187.7" y="289.8">EDGES.</text>
<text x="295" y="288.9">SECTION</text>
<text x="326" y="288.9">B-B</text>
<text x="283.7" y="294.1">SCALE/ÉCHELLE</text>
<text x="340.2" y="294.1">1:1</text>
<text x="34.9" y="300.3">NOTE</text>
<text x="34.9" y="305.6">ÉBAVUREZ</text>
<text x="55.2" y="300.3">:-(French)</text>
<text x="70.9" y="305.6">TOUS</text>
<text x="91.2" y="305.6">LES</text>
<text x="106.6" y="305.6">TROUS</text>
<text x="130.9" y="305.6">NON</text>
<text x="148.2" y="305.6">SPÉCIFIÉS</text>
<text x="183.4" y="305.6">ET</text>
<text x="194.8" y="305.6">LES</text>
<text x="210.1" y="305.6">BORDS</text>
<text x="234.7" y="305.6">TRANCHANTS.</text>
<text x="237.5" y="317.8">NOTE</text>
<text x="257.7" y="317.8">:</text>
<text x="264.2" y="317.8">(English)</text>
<text x="237.5" y="323.1">#</text>
<text x="246.1" y="323.1">MATERIAL:</text>
<text x="281.5" y="323.1">Aluminum,</text>
<text x="319.8" y="323.1">HE30/6082</text>
<text x="237.5" y="328.3">#</text>
<text x="246.1" y="328.3">FINISH:</text>
<text x="272.5" y="328.3">SELF-ANODIZING</text>
<text x="126.1" y="333.9" transform="rotate(-90 126.1 333.9)">5.8</text>
<text x="160.7" y="330.3">02-O10</text>
<text x="237.5" y="333.6">#</text>
<text x="246.1" y="333.6">MACHINING:</text>
<text x="237.5" y="338.8">#</text>
<text x="246.1" y="338.8">WEIGHT(Kg</text>
<text x="284" y="338.8">):</text>
<text x="293.3" y="338.8">0.22</text>
<text x="311.6" y="338.8">kg</text>
<text x="237.5" y="349.3">NOTE</text>
<text x="257.7" y="349.3">:-(French)</text>
<text x="237.5" y="354.6">#</text>
<text x="237.5" y="359.8">#</text>
<text x="246.1" y="354.6">MATÉRIEL</text>
<text x="246.1" y="359.8">FINITION</text>
<text x="275.9" y="359.8">:</text>
<text x="279.2" y="354.6">:</text>
<text x="285.6" y="354.6">Aluminum,</text>
<text x="286.5" y="359.8">SELF-ANODIZING</text>
<text x="323.8" y="354.6">HE30/6082</text>
<text x="237.5" y="365.1">#</text>
<text x="246.1" y="365.1">MACHINES</text>
<text x="281.6" y="365.1">:</text>
<text x="158.1" y="367.7">02-O5.5</text>
<text x="190.9" y="367.7">THRU`</text>
<text x="237.5" y="370.3">#</text>
<text x="246.1" y="370.3">POIDS</text>
<text x="268.6" y="370.3">(Kg):</text>
<text x="288.8" y="370.3">0.22</text>
<text x="307.1" y="370.3">kg</text>
<text x="130.9" y="383.5">SECTION</text>
<text x="161.9" y="383.5">C-C</text>
<text x="119.8" y="388.8">SCALE/ÉCHELLE</text>
<text x="176.4" y="388.8">1:1</text>
</g>
<text font-size="5.6" x="470.5" y="365.5">WIPRO PARI GROUP</text>
<g font-size="5.4">
<text x="323.6" y="64.3">n</text>
<text x="69.2" y="92.6" transform="rotate(-90 69.2 92.6)">u0.02</text>
<text x="403.3" y="166.1" transform="rotate(-90 403.3 166.1)">n</text>
<text x="244.4" y="279.1">n</text>
</g>
<g font-size="4.9">
<text x="30" y="7">1</text>
<text x="76.7" y="7">2</text>
<text x="127" y="7">3</text>
<text x="176.5" y="7">4</text>
<text x="226.7" y="7">5</text>
<text x="275.4" y="7">6</text>
<text x="326.4" y="7">7</text>
<text x="375" y="7">8</text>
<text x="425.8" y="7">9</text>
<text x="473.9" y="7.4">10</text>
<text x="524.3" y="7">11</text>
<text x="570.2" y="7">12</text>
<text x="13.6" y="35.2">H</text>
<text x="587.6" y="35.2">H</text>
<text x="13.2" y="87.5">G</text>
<text x="587.2" y="87.5">G</text>
<text x="13.3" y="137.1">F</text>
<text x="587.3" y="137.1">F</text>
<text x="13.3" y="187.6">E</text>
<text x="587.3" y="187.6">E</text>
<text x="13.3" y="237">D</text>
<text x="587.3" y="237">D</text>
<text x="13.4" y="287.1">C</text>
<text x="587.4" y="287.1">C</text>
<text x="13.4" y="336.3">B</text>
<text x="587.4" y="336.3">B</text>
<text x="13.4" y="389.3">A</text>
<text x="587.4" y="389.3">A</text>
<text x="30" y="417">1</text>
<text x="76.7" y="417">2</text>
<text x="127" y="417">3</text>
<text x="176.5" y="417">4</text>
<text x="226.7" y="417">5</text>
<text x="275.4" y="417">6</text>
<text x="326.4" y="417">7</text>
<text x="375" y="417">8</text>
<text x="425.8" y="417">9</text>
<text x="473.9" y="417.4">10</text>
<text x="524.3" y="417">11</text>
<text x="570.2" y="417">12</text>
</g>
<g font-size="4.2">
<text x="423.7" y="14.3">NOTE : STANDARD FASTENER TORQUE AS PER STD-DES-01-00</text>
<text x="553.8" y="14">FR-DES-006-00</text>
<text x="21.1" y="404.4">NOTE FOR WIPRO PARI DESIGN -REF. ONLY</text>
<text x="45.7" y="408.9">WEAR DETAILS : NA</text>
</g>
<g font-size="3.9">
<text x="357.8" y="383.4">RESERVED</text>
<text x="382.3" y="383.4">SPACE</text>
<text x="357.8" y="388.9">FOR</text>
<text x="357.8" y="394.5">CONTROLLED</text>
<text x="387.8" y="394.5">COPY</text>
<text x="357.8" y="400.1">STAMP</text>
</g>
<g font-size="3.8">
<text x="400.1" y="357.1">REVISION</text>
<text x="455.9" y="357.1">DESCRIPTION</text>
<text x="526.4" y="357.1">DATE</text>
<text x="540.1" y="357.1">DRN.BY</text>
</g>
<text font-size="3.6" x="484.5" y="376.2">GRIPPER MTG PL</text>
<text font-size="3.5" x="402.4" y="373.3">www.wipropari.com</text>
<g font-size="3.1">
<text x="565.2" y="353.5">LIMITS</text>
<text x="562" y="371.7">DRAWING TYPE</text>
<text x="437" y="372.3">DESCRIPTION</text>
<text x="436.5" y="380.9">SURFACE AREA</text>
<text x="453.3" y="380.9">SURFACE TREATMENT</text>
<text x="489.7" y="380.9">MACHINING</text>
<text x="509.5" y="380.9">DESIGN UNIT</text>
<text x="530.6" y="380.9">DESIGN UNIT CD.</text>
<text x="558" y="380.7">TEAM NO.</text>
<text x="570.3" y="380.7">SHEET SIZE</text>
<text x="575.6" y="386.1">A2</text>
<text x="436.4" y="391.1">REFERENCE DWG.</text>
<text x="437.9" y="395.5">DRN.BY</text>
<text x="451.5" y="395.5">CHKD.BY</text>
<text x="466.6" y="395.5">APPD.BY</text>
<text x="486.7" y="395.4">MATERIAL</text>
<text x="488.9" y="391">PART CLASS.</text>
<text x="515.6" y="391">HEAT TREATMENT</text>
<text x="519.6" y="395.9">DRG./PART CODE</text>
<text x="558.9" y="395.6">REV.</text>
<text x="571.4" y="395.6">SCALE</text>
<text x="484.3" y="404.3">NET WEIGHT-Kg</text>
<text x="571.4" y="404.7">SHEET</text>
</g>
<text font-size="3" x="579.5" y="230.1">°</text>
<g font-size="2.8">
<text x="299.1" y="332.1">3.2</text>
<text x="560.5" y="357.7">Gen Tol.: IS 2102</text>
<text x="306.7" y="363.6">3.2</text>
<text x="399.1" y="376.7">1.ALL DIMENSIONS ARE</text>
<text x="399" y="382.7">2.DO NOT SCALE</text>
<text x="399" y="388.7">3.IF IN DOUBT ,</text>
<text x="399" y="395.5">LOCATION :</text>
<text x="420.5" y="396">PUNE</text>
<text x="440.2" y="401.3">9265</text>
<text x="451.3" y="401.2">03004785</text>
<text x="466.3" y="401.3">03002882</text>
<text x="404.2" y="402">ALL RIGHTS OF REPRODUCTION &amp;</text>
<text x="404.7" y="405.4">DISTRIBUTION ARE RESERVED</text>
</g>
<g font-size="2.7">
<text x="564.6" y="376.2">MACHINING</text>
<text x="399.9" y="379.7">IN mm</text>
<text x="399.8" y="385.7">DRAWING.</text>
<text x="436.9" y="385.5">31.17 in^2</text>
<text x="471.4" y="385.6">#</text>
<text x="498.9" y="385.1">#</text>
<text x="513.6" y="385.3">WPES</text>
<text x="537.3" y="385.2">0300</text>
<text x="559.7" y="385.2">PL-02</text>
<text x="399.8" y="391.8">ASK TEAM MEMBER</text>
<text x="474.1" y="391.2">NA</text>
<text x="508.7" y="391.2">B</text>
<text x="560.1" y="391.2">NA</text>
<text x="493.4" y="399.6">#</text>
<text x="572.9" y="399.8">1 : 1</text>
<text x="400.1" y="402.5">C</text>
<text x="436.7" y="408.7">11/04/2024</text>
<text x="450.9" y="408.8">11/04/2024</text>
<text x="466" y="409">11/04/2024</text>
<text x="489.6" y="408.5">0.22 kg</text>
<text x="571.5" y="408.7">1 OF 1</text>
</g>
<g font-size="2.5">
<text x="559.2" y="229.9">0.5 R</text>
<text x="572.3" y="230.1">0.5 X 45</text>
<text x="559.4" y="323.5">3 UP TO 6</text>
<text x="558.9" y="327.8">6 UP TO 30</text>
<text x="557.8" y="332">30 UP TO 120</text>
<text x="415.2" y="346.4">.</text>
<text x="530.3" y="346.6">.</text>
<text x="545.9" y="346.4">.</text>
<text x="415.2" y="351.5">.</text>
<text x="530.1" y="351.3">.</text>
<text x="545.9" y="351.4">.</text>
</g>
<g font-size="2.4">
<text x="554.9" y="218.3">DEBURR AND REMOVE SHARP</text>
<text x="555.2" y="221.1">EDGES UNLESS SHARP EDGE</text>
<text x="556.1" y="227.2">UNSP.RADII</text>
<text x="556.8" y="223.8">REQUIREMENT SPECIFIED</text>
<text x="571.4" y="227">UNSP.CHF.</text>
<text x="559.8" y="238">UP TO 10</text>
<text x="576.1" y="238.1">±1.5°</text>
<text x="558.5" y="242.3">10 UP TO 50</text>
<text x="575.5" y="242.3">±0°50'</text>
<text x="557.4" y="250.8">120 UP TO 400</text>
<text x="557.9" y="246.5">50 UP TO 120</text>
<text x="575.5" y="250.8">±0°15'</text>
<text x="575.5" y="246.6">±0°25'</text>
<text x="558.7" y="259.4">0.5 UP TO 3</text>
<text x="559.5" y="263.7">3 UP TO 6</text>
<text x="576.6" y="259.4">±0.1</text>
<text x="576.6" y="263.7">±0.2</text>
<text x="559" y="268">6 UP TO 30</text>
<text x="576.6" y="268">±0.5</text>
<text x="557.9" y="272.2">30 UP TO 120</text>
<text x="576.6" y="272.2">±0.8</text>
<text x="556.9" y="280.7">315 UP TO 1000</text>
<text x="557.3" y="276.5">120 UP TO 315</text>
<text x="576.6" y="276.5">±1.2</text>
<text x="577.7" y="280.7">±2</text>
<text x="556.4" y="284.9">1000 UP TO 2000</text>
<text x="577.6" y="285">±3</text>
<text x="558.9" y="289.2">OVER 2000</text>
<text x="577.7" y="289.3">±4</text>
<text x="560" y="297.9">UP TO 10</text>
<text x="577.1" y="297.9">±1°</text>
<text x="558.5" y="302.1">10 UP TO 50</text>
<text x="575.5" y="302.2">±0°30'</text>
<text x="557.5" y="310.6">120 UP TO 400</text>
<text x="558.2" y="306.4">50 UP TO 120</text>
<text x="575.5" y="310.6">±0°10'</text>
<text x="575.5" y="306.4">±0°20'</text>
<text x="558.8" y="319.2">0.5 UP TO 3</text>
<text x="576.6" y="323.5">±0.1</text>
<text x="576.6" y="319.3">±0.1</text>
<text x="576.7" y="327.8">±0.2</text>
<text x="576.6" y="332">±0.3</text>
<text x="556.8" y="340.6">315 UP TO 1000</text>
<text x="557.3" y="336.3">120 UP TO 315</text>
<text x="576.6" y="336.3">±0.5</text>
<text x="576.6" y="340.6">±0.8</text>
<text x="556.2" y="344.8">1000 UP TO 2000</text>
<text x="576.6" y="344.8">±1.2</text>
<text x="558.9" y="349">OVER 2000</text>
<text x="577.7" y="349">±2</text>
<text x="7.7" y="382.7" transform="rotate(-90 7.7 382.7)">Uploading\2022-23\P23Y5\P23Y5B151103.dft</text>
<text x="7.7" y="409.9" transform="rotate(-90 7.7 409.9)">\\srv01102\ExDM</text>
</g>
<g font-size="2.1">
<text x="558.6" y="232.4">UNSPECIFIED TOL.(FAB)</text>
<text x="559.5" y="234.8">FOR ANGULAR IN mm.</text>
<text x="558.6" y="254">UNSPECIFIED TOL.(FAB)</text>
<text x="560.7" y="256.3">FOR LINEAR IN mm.</text>
<text x="558.7" y="292.4">UNSPECIFIED TOL.(M/C)</text>
<text x="559.6" y="294.7">FOR ANGULAR IN mm.</text>
<text x="558.7" y="313.8">UNSPECIFIED TOL.(M/C)</text>
<text x="560.6" y="316.2">FOR LINEAR IN mm.</text>
</g>
</svg>
